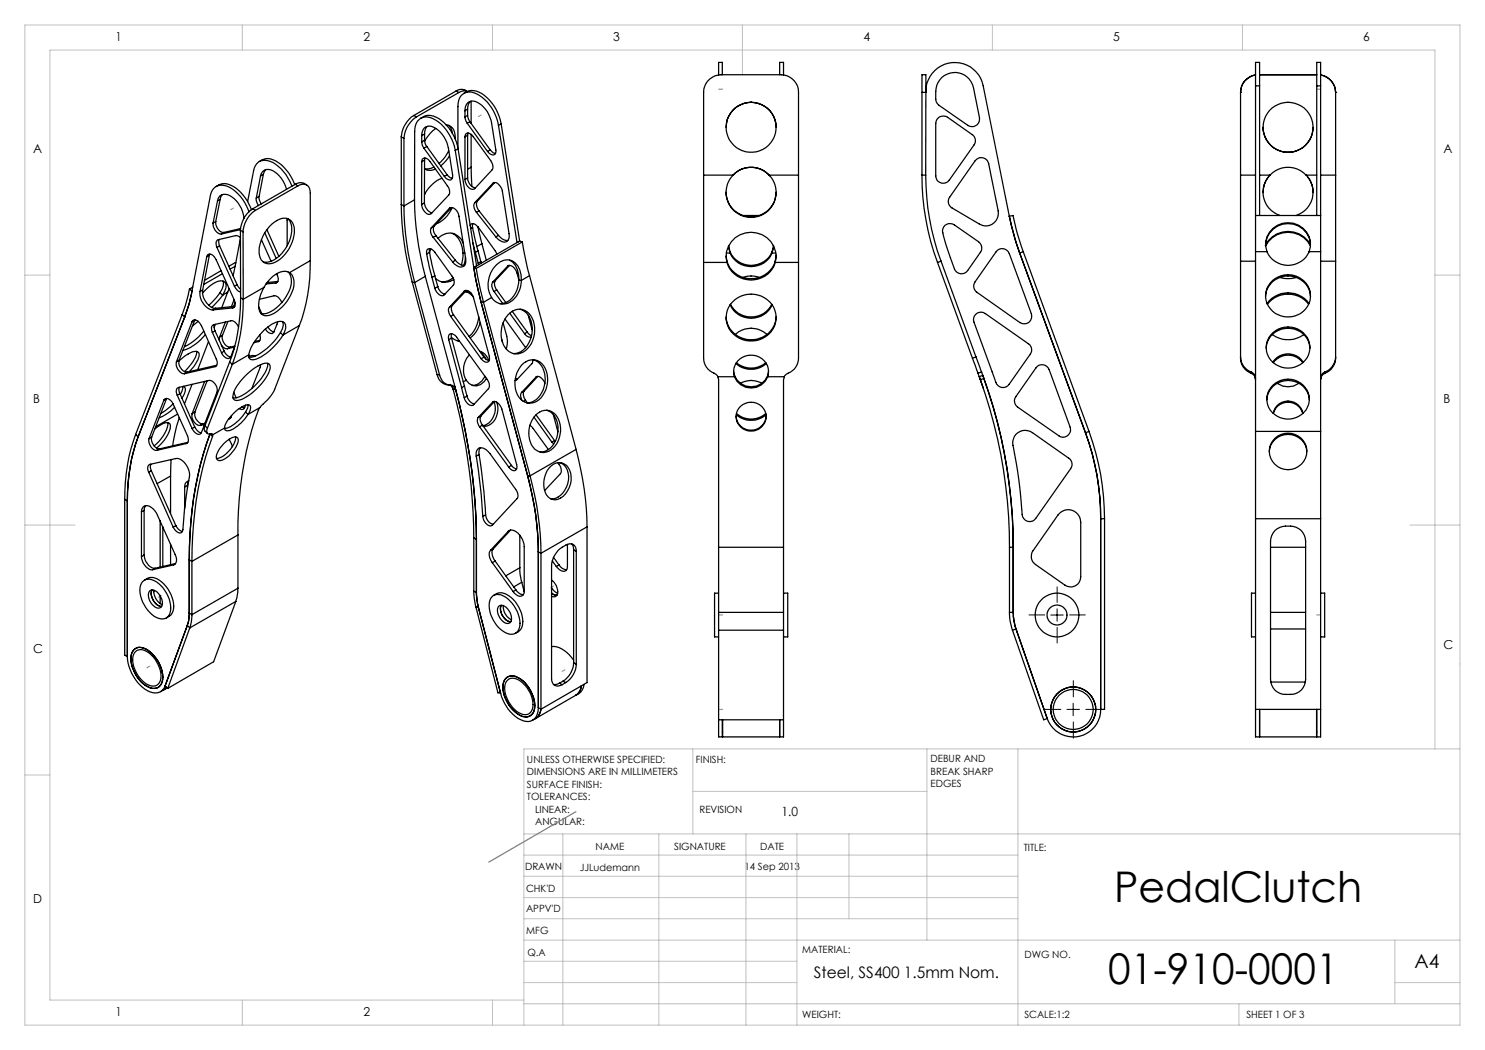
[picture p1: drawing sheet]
<svg xmlns="http://www.w3.org/2000/svg" width="297mm" height="210mm" viewBox="0 0 297 210" stroke-linecap="round" stroke-linejoin="round" font-family="sans-serif">
<path d="M208.9 123h-3.1M211.4 120.5v-3.1M211.4 125.5v3.1M213.9 123h3.1M214.7 139.4v-3.3M212.2 141.9h-3.3M214.7 144.4v3.2M217.2 141.9h3.2" fill="none" stroke="#000" stroke-width=".2" stroke-dasharray="15.2 1.3 1.3 1.3"/>
<path d="M210.1 123h2.6M211.4 121.8v2.4M213.4 141.9h2.5M214.6 140.6v2.5" fill="none" stroke="#000" stroke-width=".2"/>
<g fill="none" stroke="#c0c0c0" stroke-width=".2">
<path d="M5 5h287v200h-287zM48.5 5v5M98.5 5v5M148.5 5v10M198.5 5v5M248.5 5v5M5 55h5M287 55h5M5 105h10M282 105h10M5 155h5M138.6 158.3h46.8"/>
<path d="M138.6 149.8v17M185.4 149.8v38.2M203.6 149.8v55.2M287 149.8v-139.8h-277v190h94.8M292 149.8h-187.2v55.2M104.8 166.8h187.2M104.8 179.5h98.8M104.8 175.3h98.8M104.8 171h98.8M112.6 166.8v38.2M131.8 166.8v38.2M149.2 166.8v38.2"/>
<path d="M159.4 166.8v38.2M169.8 166.8v17M104.8 183.8h98.8M104.8 196.5h54.6M104.8 192.3h54.6M104.8 188h187.2M279 196.5h13M279 188v12.8M48.5 200v5M98.5 200v5M104.8 200.8h187.2M247.8 200.8v4.2"/>
</g>
<path d="M115.2 162.3l-17.4 10.1" fill="none" stroke="#808080" stroke-width=".25"/>
<path d="M144.5 17.8h-.8M263.3 17.8h.8M95.7 23.3l.5-.3M46.7 41.6l-.6 .3M31.7 119.5l.5-.4M110.7 117.2l-.6 .3M29.9 133.2l-.5 .4M112.4 134.3l.6-.3M143.7 123h.8M264.1 123h-.8M144.5 141.9h-.8M263.3 141.9h.8" fill="none" stroke="#808080" stroke-width=".2" stroke-dasharray="15.2 1.3 1.3 1.3"/>
<g fill="none" stroke="#000" stroke-width=".25">
<path d="M91.2 18.2a1.82 1.82 0 0 1 2.3 .1 1.56 1.56 0 0 0-1.7 .2M91.2 18.2l.6 .3M91.2 18.2l-8.4 4.9M91.8 18.5l-8.5 4.9M92.8 18.7a2.95 2.95 0 0 1 3.6 0 9.2 9.2 0 0 1 3.8 6.1M144.5 14.9v-2.4h-.8v2.5M155.9 14.9v-2.4h.8v2.5M184.4 18.5v-3.6h.8v3.6M184.4 18.5h.8M184.4 18.5v16.5M185.2 18.3a5.8 5.8 0 0 1 5.2-5.8 5.8 5.8 0 0 1 6.2 4.7l5.3 26M185.2 18.5l-.1 16.5"/>
<path d="M188.3 15.5a3.8 3.8 0 0 1 6.4 2.1l1.2 6a1.5 1.5 0 0 1-.7 1.5 1.5 1.5 0 0 1-1.6 0l-5.8-4-.6-.9a5.3 5.3 0 0 1 1.1-4.7zM248.1 18.5h.1M248.1 18.5v16.5M251.1 15a3.6 3.6 0 0 0-3 3.5M251.1 17.2v-4.7h.8v4.7M251.1 17.2h.8M251.1 17.2v25.9M251.9 14.9h11.4M251.9 17.2v25.9M263.3 17.2v-4.7h.8v4.7M263.3 17.2h.8M263.3 17.2v25.9"/>
<path d="M264.1 15a3.6 3.6 0 0 1 3 3.5M264.1 17.2v25.9M267.1 18.5h.1M267.1 18.5v16.5M43.2 37.3a2.99 2.99 0 0 1 3.9 .2 9.9 9.9 0 0 1 3.2 4.4M44 39.9l-.5 .3M44 39.9l-.9 4.4M44.5 38.9l-.5 1M51.3 39.6v.7l.4 .8M51.8 39.3l.1 .7 .3 .8M51.8 39.3l-.5 .3M51.9 32.3a2.94 2.94 0 0 1 3.8 .3 8.9 8.9 0 0 1 3.2 4.3"/>
<path d="M52.1 35.2a1.64 1.64 0 0 1 1.2-1.3 1.64 1.64 0 0 1 1.7 .5 6 6 0 0 1 2.3 3.5M52.1 35.2l-.8 4.4M52.7 34.9l-.6 .3M52.7 34.9l-.9 4.4M53.1 33.9l-.4 1M58.4 37.2a8.7 8.7 0 0 0-4.4-4.9 2.26 2.26 0 0 0-3.3 1.8l-1.2 6.2M59.1 36.9a1.87 1.87 0 0 1 2.2 .1M59.1 36.9l.5 .3M59.1 36.9l-8.5 4.9M59.6 37.2a1.51 1.51 0 0 1 1.7-.2 1.51 1.51 0 0 1 .8 1.6v13.5M59.6 37.2l-8.5 4.9M80.3 27.4l.5 .3"/>
<path d="M80.3 27.4v13.5M80.8 27.7v13.5M82.8 23.1a5.6 5.6 0 0 0-2.5 4.3M82.8 23.1l.5 .3M82.9 40a62.8 62.8 0 0 0 2.2 15.3M82.9 40l-2.1 1.2M83.3 23.4a5.6 5.6 0 0 0-2.5 4.3M84.1 23.7a2.88 2.88 0 0 1 3.6 0 9.3 9.3 0 0 1 3.9 6.1M84.3 32.3a.73 .73 0 0 1 .6-.7 .73 .73 0 0 1 .9 .4l3.7 5.1a1.61 1.61 0 0 1 .2 1.9l-3.4 3.7a1.07 1.07 0 0 1-1.6-.7l-.4-1.1M84.3 28.4l.2 .6 .3 .6M84.3 27.1a1.66 1.66 0 0 1 .9-1.8 1.66 1.66 0 0 1 2 .4 6.1 6.1 0 0 1 2.5 3.9l.8 5.4a.71 .71 0 0 1-.2 .9 .71 .71 0 0 1-.9-.1l-.5-.5M84.3 32.3v8.6"/>
<path d="M84.3 27.1v1.3M84.8 29.6l4.1 5.7M84.9 33.8l.2 .1a2.34 2.34 0 0 0 2-.1M84.9 28l.1 .7 .4 .6M84.9 26.8l-.6 .3M84.9 28l-.6 .4M84.9 26.8v1.2M84.9 32l-.6 .3M84.9 32v8.6M84.9 38.8v.1M84.9 38.8h.1M85 31.6l-.1 .4"/>
<path d="M85.4 29.3l-.6 .3M85.4 29.3l4 5.7M85.4 25.3a1.96 1.96 0 0 0-.5 1.5M86.8 33.4h-.1a2.69 2.69 0 0 1-1.8 .3M87.2 25.7l-1.1 .9-1.2 1.6M88.4 35.7a6.6 6.6 0 0 0-3.5 3.1M89.2 25a2.05 2.05 0 0 1 1.9 2.3v.5M89.4 35l.6 .5 .5 .2M89.4 35l-.5 .3M89.7 25.1l.5 .5 .3 1.1M89.7 30.2l-.6 1.1-1.3 1.4M89.9 31.1l-.7 1.1-1.1 1"/>
<path d="M90.5 35.6l-.1 .1M91.1 30.1a8.7 8.7 0 0 0-5-6.6 2.42 2.42 0 0 0-3.2 2.8v13.7M91.1 30.1l3.7 23.4M91.6 29.8l-.5 .3M91.6 29.8l3.7 23.4-.5 .3M93 27.4a.66 .66 0 0 1 .3-.7 .66 .66 0 0 1 .8 .1l.6 .5 3.4 4.8a1.68 1.68 0 0 1 .3 1.9l-3.5 3.7a1.52 1.52 0 0 1-1.9-1.4v-.4M93 22.1a1.66 1.66 0 0 1 .9-1.8 1.66 1.66 0 0 1 1.9 .4 5.7 5.7 0 0 1 2.5 3.9l.9 5.4a.7 .7 0 0 1-.2 .9 .7 .7 0 0 1-1-.1l-.5-.5M93 23.4l.5 1.3M93 22.1v1.3M93 27.4v8.5M93.5 24.7l4 5.6M93.5 23.1l.2 .8 .3 .4"/>
<path d="M93.5 35.6a2.05 2.05 0 0 0 1.5 2M93.5 21.8l-.5 .3M93.5 23.1l-.5 .3M93.5 21.8v1.3M93.5 27v8.6M93.5 27l-.5 .4M93.5 35.6l-.5 .3M93.6 26.6l-.1 .4M94 24.3l-.5 .4M94 24.3l4 5.7M94.1 20.3a1.96 1.96 0 0 0-.6 1.5M94.2 33.4l.2 3.9"/>
<path d="M94.2 20.2v4.5M94.2 26.9v6.5M94.2 33.4l-.7 .5M98 30a1.42 1.42 0 0 0 1.1 .7M98 30l-.5 .3M98.6 36.7a.97 .97 0 0 1 1.4 .5l.5 1 1.3 8.5a1.18 1.18 0 0 1-.4 1.5 1.18 1.18 0 0 1-1.5-.2l-.7-.6M98.6 36.7l-3.6 3.8M98.8 36.5l-.2 .2M99 36.5l-3.5 3.7M99.7 25.1a8.6 8.6 0 0 0-4.9-6.6 2.41 2.41 0 0 0-3.2 2.8v8.3M99.7 25.1l3.7 23.4 .5-.3M100.2 24.8l-.5 .3"/>
<path d="M100.2 24.8l3.7 23.4M140.7 35v-16.5a3.5 3.5 0 0 1 3.5-3.6h12a3.5 3.5 0 0 1 3.5 3.6v16.5M140.7 35v17.5M140.7 35h5.9M145.2 38.4a5 5 0 0 0 5 4.9 5 5 0 0 0 5-4.9M146.6 35a5 5 0 0 1 7.2 0M146.6 35a5 5 0 0 0 .1 7 5 5 0 0 0 7 0 5 5 0 0 0 .1-7M150.2 20.5a5 5 0 0 1 5 5M150.2 20.5a5 5 0 0 0-5 5M153.8 35h5.9M153.8 35l.3 .3M159.7 35v17.5"/>
<path d="M184.4 35a50.4 50.4 0 0 0 3.1 17.5M184.4 35h.7M185.1 35a49.9 49.9 0 0 0 3.1 17.2M187.6 23.6a1.56 1.56 0 0 1 1.9-.1l4.9 3.4a1.47 1.47 0 0 1 .4 2.1l-4.9 7a1.48 1.48 0 0 1-1.7 .6 1.48 1.48 0 0 1-1.1-1.4v-10.5l.3-.8zM195.3 31.9a1.49 1.49 0 0 1 2.4 .8l1.9 9.5a2.52 2.52 0 0 1-1 2.5 2.52 2.52 0 0 1-2.7 .1l-5.5-3.2a1.48 1.48 0 0 1-.5-2.2zM248.1 35v17.2M248.1 35h3M251.9 35h2.1M252.6 25.5a5 5 0 0 0 5 4.9 5 5 0 0 0 5-4.9M253.8 35.3l-.5 .6a4.8 4.8 0 0 0-.7 2.6M254 35a4.9 4.9 0 0 0 2 8.1M254 35a5 5 0 0 1 7.2 0"/>
<path d="M261.2 35a4.9 4.9 0 0 1-2 8.1M261.2 35h2.1M261.5 35.3a5.2 5.2 0 0 1 1.1 3.2M264.1 35h3M267.1 35v17.2M37.9 57.8l-.8 3.3-.7 1.8M37.9 57.8l.5 .4M38.4 58.2l-.6 2.7-.9 2.5M38.6 57.4l-.7 .4M40 58.3a3.4 3.4 0 0 0 2.6 3.7M40.5 58.6a6.7 6.7 0 0 1 3.7-2.4h.5a1.34 1.34 0 0 1 .2 2l-.4 .8M40.5 58a3.6 3.6 0 0 0 2.3 3.7h.3"/>
<path d="M40.5 58l-.5 .3M41.3 51.4a.68 .68 0 0 1 .6-.6 .68 .68 0 0 1 .7 .3l.7 .9 3.5 8a1.02 1.02 0 0 1-.3 1.6M41.3 51.4l-1.3 6.9M41.9 51l-.6 .4M41.9 51l-1.4 7M41.9 50.8v.2M42.6 44.6a2.04 2.04 0 0 0 1.7 2.2M43.1 44.3a1.98 1.98 0 0 0 1.7 2.2M43.1 44.3l-.5 .3M43.4 49.5l3.5 7.7M43.5 40.2a1.53 1.53 0 0 1 2.4-1.1 6 6 0 0 1 2.9 4.6M43.5 40.2l-.9 4.4"/>
<path d="M43.9 47.9l-.2 .5 .2 .8M43.9 49.2l-.5 .3M43.9 49.2l3.5 7.7M44 58.6l-.7 .9-1.6 1.6M44 58.6l.5 .4M44.2 54.1l-3.3 2M44.5 54.7l-3.8 2.2M44.5 59l-2.2 2.5M44.6 56.2a2.47 2.47 0 0 1-.6 2.4M44.8 46.5l-.5 .3M45.5 58.4l-1.2 3.2M45.5 58.4l-1 .6"/>
<path d="M45.8 57.7l-.3 .7M46.8 59.9l-.5 1.4M46.9 57.2l.7 1 .5 .2M47 53.3l-.4 1.8M47 53.3l-1 .5M47.2 52.6l-.1-.1-1.3 .8M47.4 56.9l.7 .9M47.4 56.9l-.5 .3M48.1 47.5l-.4-.3-.6-.1-3.4 .8a1.02 1.02 0 0 0-.3 1.6M48.1 45.9l-3.8 .9M48.1 46.1l.5 .2M48.1 46.1v13.5"/>
<path d="M48.1 47.7l-1.1 5.6M48.1 59.6a36 36 0 0 1-2.2 12.8M48.1 45.7l-3.3 .8M48.1 59.6l.5 .3M48.6 46.3v13.6M48.6 59.9a36.8 36.8 0 0 1-2.1 13M49.8 42.4a8.2 8.2 0 0 0-4.9-5.3 2.22 2.22 0 0 0-2.8 2l-3.7 19.1M50.6 41.8a5.5 5.5 0 0 0-2.5 4.3M50.6 41.8l.5 .3M51.1 42.1a5.5 5.5 0 0 0-2.5 4.2M51.9 59.9l2.9-.7a1.74 1.74 0 0 1 1.6 1.3M52.3 47.9l1.9 4.4"/>
<path d="M52.8 57.5l-4.2 2.4M53 46.6l2.2 5.1M53.4 45.9l2.4 5.4M53.9 45.3a3.7 3.7 0 0 1 3.7-1.5 2.83 2.83 0 0 1 1.2 3.4 7 7 0 0 1-4.6 5.5 2.01 2.01 0 0 1-2.4-2 7.7 7.7 0 0 1 2.1-5.4zM55.1 56.6l-1.9 .2M55.4 54.7a1.22 1.22 0 0 1-.3 1.9M55.5 56.4l-.4 .2M55.6 56.3l-2.2 .2M57.4 43.7v5.4M57.6 43.7a3.6 3.6 0 0 1 .5 3.8 7 7 0 0 1-4.5 4.9l-1-.1M57.6 54.4a3.5 3.5 0 0 1 0 4.3 7.3 7.3 0 0 1-4.7 4.1l-.7-.2M57.9 54.5a3.3 3.3 0 0 0-3.8 1.2l-1.3 1.8"/>
<path d="M57.9 54.5a2.43 2.43 0 0 1 .9 2.7 8.4 8.4 0 0 1-4.9 5.9 1.6 1.6 0 0 1-2.2-1.8 7.7 7.7 0 0 1 1.1-3.8M62.1 52.1a34.8 34.8 0 0 1-2.2 13M62.1 52.1l-4.2 2.4M80.3 40.9a61.7 61.7 0 0 0 2.1 15.5M80.3 40.9l.5 .3M80.8 41.2a62.8 62.8 0 0 0 2.1 15.3M82.4 56.4l.5 .1M82.4 56.4l5 18.5M82.9 56.5l5 18.5M84.9 40.6a2.15 2.15 0 0 0 1.5 2M84.9 40.6l-.6 .3M85.1 55.3l5.9 22"/>
<path d="M85.1 55.3l-2.2 1.2M85.3 50.8a.76 .76 0 0 1 .4-1 .76 .76 0 0 1 1 .4l3.7 5a1.56 1.56 0 0 1 .3 1.8l-1.9 2a1.07 1.07 0 0 1-1.5-.6l-.3-.8M85.3 50.8l1.1 4.7M85.9 50.5l1.1 4.7M85.9 50.5l-.6 .3M85.9 49.7v.8M86.2 49.8l-.3 .8M86.3 45.5a1.62 1.62 0 0 0 .3 2M86.4 55.5l.6 2.1M86.6 47.5l3.9 4.9M86.9 45.2a1.62 1.62 0 0 0 .3 2M86.9 45.2l-.6 .3"/>
<path d="M87 55.2l-.6 .3M87 55.2l.6 2.1M87.1 55.7a2.98 2.98 0 0 0 3.7 .2M87.2 47.2l-.6 .3M87.2 47.2l3.9 4.9M87.6 57.3l.5 1 .9 .5M87.6 57.3l-.6 .3M87.6 47.7a2.93 2.93 0 0 1 5.1 1M89.9 41.7a1.41 1.41 0 0 1 1.8 1.2l1.4 8.8a1.18 1.18 0 0 1-1.2 1.7l-.7-.4-.7-.6M89.9 41.7l-3.6 3.8M90.2 41.5l-.3 .2M90.3 41.5l-3.4 3.7"/>
<path d="M90.4 41.5a5.7 5.7 0 0 1-3.1 3.2M90.5 46.7a4.2 4.2 0 0 1 2.1 3.9M90.6 55.6a3.3 3.3 0 0 1-2.3 .8M91.1 52.1l.3 .3a1.95 1.95 0 0 0 1.5 .7M91.1 52.1l-.6 .3M92.6 50.6l-.3 2.4M92.6 50.6h.4M92.9 58.2a1.45 1.45 0 0 1 1.8 1.4l3.2 11.7a.79 .79 0 0 1-.3 1.1 .79 .79 0 0 1-1.1-.3l-.3-.4M92.9 58.2l-3 3.2M93.1 51.4l-.3 1.7M93.1 58.1l-.2 .1M93.3 58.1l-2.8 3"/>
<path d="M94 45.1a.77 .77 0 0 1 1.4 0l3.7 5.1 .3 .6M94.2 58.7l-1.1-.4a2.94 2.94 0 0 1 1.6 1M94.5 45.5l1.1 4.7M94.5 45.5l-.4 .2M94.6 48.6l.5 1.9M94.6 44.7l-.1 .8M94.8 53.5l.4 2.5 1 4.4M94.8 53.5l.4 .2M95 40.5a1.66 1.66 0 0 0 .3 2M95.1 50.5l.5 2.1M95.2 53.7l1.5 6.8M95.3 42.5l3.9 4.9"/>
<path d="M95.5 40.2a1.72 1.72 0 0 0 .3 2M95.5 40.2l-.5 .3M95.6 45.4l.8 3.3M95.6 50.2l-.5 .3M95.6 50.2l.6 2.1M95.6 52.6l.1 .3M95.8 42.2l-.5 .3M95.8 42.2l3.9 4.9M96.2 52.3l-.6 .3M96.2 52.3l.1 .3M96.4 48.7l.9 3.4M96.4 48.7l-1 .6"/>
<path d="M98.3 59.5l-1.6 1M98.5 56.4a1.62 1.62 0 0 0 .3 1.9M98.8 58.3l1.7 2.4M99.1 56.1a1.8 1.8 0 0 0 .2 1.9M99.1 56.1l-.6 .3M99.3 58l-.5 .3M99.3 58l1.9 2.5M99.7 47.1a2.23 2.23 0 0 0 1.9 1M99.7 47.1l-.5 .3M101.5 53.2a1.27 1.27 0 0 1 1.8 1l.5 1.8M101.5 53.2l-3 3.2M101.8 53.1l-.3 .1"/>
<path d="M101.9 52a3.9 3.9 0 0 1 1.9 4M101.9 53.1l-2.8 3M103.8 56a4.7 4.7 0 0 1-3.3 4.7h-.5M103.8 56l.5 .1M103.9 48.2l.6 .2M103.9 48.2l-9.1 5.3M104.3 56.1a4.6 4.6 0 0 1-3.3 4.7 2.7 2.7 0 0 1-2.7-1.3M104.3 56.1a4.2 4.2 0 0 0-1.9-4 3.5 3.5 0 0 0-4.3 2.5 5.2 5.2 0 0 0 .2 4.9M104.5 48.4l1.4 6.7M104.5 48.4l-9.3 5.3M105.9 55.1l-1.6 1M105.9 55.1l9.3 34.8"/>
<path d="M140.7 52.5v19.1a3.8 3.8 0 0 0 2.6 3.3l.3 .4M140.7 52.5h4.7M145.2 51.2l.2 1M145.3 50.6h.7M145.4 52.5a5 5 0 0 1 4.8-6 5 5 0 0 1 4.8 6M145.4 52.2a5.1 5.1 0 0 0 4.8 3.5 5.1 5.1 0 0 0 4.8-3.5M145.4 52.5a5.1 5.1 0 0 0 4.8 3.5 5.1 5.1 0 0 0 4.8-3.5M145.4 52.2v.3M146 50.3l-.3-1.1 .3 1.4M146 50.6a4.6 4.6 0 0 0 4.2 2.7 4.6 4.6 0 0 0 4.2-2.7M146 50.3a4.6 4.6 0 0 0 4.2 2.8 4.6 4.6 0 0 0 4.2-2.8M146 50.3v.3"/>
<path d="M148.6 55.5l.3-.1a4.9 4.9 0 0 1 2.9 .1M148.6 43.1h3.2M149.2 43.2h2.1M154.4 50.3v.3M154.4 50.6h.8M154.7 49.1l-.3 1.5M154.7 49.2l-.3 1.1M155 52.5h4.7M155 52.2v.3M155.2 51l-.2 1.2M159.7 52.5v19.1a3.8 3.8 0 0 1-2.5 3.3l-.3 .4M187.5 52.5l7 19.1"/>
<path d="M188.2 52.2l-.7 .3M188.2 52.2l7 19.2M189 45.1a1.53 1.53 0 0 1 1.9-.1l4.8 3.4a1.56 1.56 0 0 1 .4 2.1l-2.6 3.6a1.51 1.51 0 0 1-2.6-.3l-2.2-6.6a1.82 1.82 0 0 1 .3-2.1zM199.5 50.1a1.51 1.51 0 0 1 2.4 .6l4.4 12.1a1.52 1.52 0 0 1-.5 1.7 1.52 1.52 0 0 1-1.8 0l-8.6-6.1a1.51 1.51 0 0 1-.4-2zM201.9 43.2l1.1 4.7 .9 2.7M201.9 43.2l.7-.1a47.1 47.1 0 0 0 2 7.2M203.9 50.6l13.2 36M204.6 50.3l-.7 .3M204.6 50.3l13.2 36M248.1 52.2v19.4a3.2 3.2 0 0 0 2.1 3M248.1 52.2h3M251.1 43.1v7.2"/>
<path d="M251.1 43.1h13M251.1 50.3v36M251.1 50.3h2.3M253.1 59.3a4.5 4.5 0 0 1 4.5-4.1 4.5 4.5 0 0 1 4.5 4.1M253.2 49.2a5 5 0 0 1 8.9 0M253.4 50.3a4.6 4.6 0 0 0 4.2 2.8 4.6 4.6 0 0 0 4.2-2.8M253.4 50.3a4.4 4.4 0 0 1 4.2-5.8 4.4 4.4 0 0 1 4.2 5.8M254.5 56.1a4.5 4.5 0 0 1 5.2-.7 4.5 4.5 0 0 1 2.3 4.7 4.5 4.5 0 0 1-5 3.3 4.5 4.5 0 0 1-3.9-4.5 4 4 0 0 1 1.4-2.8zM256 55.5l.2 .1a5.6 5.6 0 0 0 3-.1M261.8 50.3h2.3M262.1 48.5a4.5 4.5 0 0 0-4.7-3.8 4.5 4.5 0 0 0-4.2 4.4M262.1 49a5.1 5.1 0 0 0-9.1 .1"/>
<path d="M264.1 43.1v7.2M264.1 50.3v36M264.1 52.2h3M267.1 52.2v19.4a3.3 3.3 0 0 1-2.1 3M33.3 79.8l-.5 .2M33.3 79.8l-3 7.6M33.3 79.7v.1M35.3 72.4a2.01 2.01 0 0 0 1.6 2.3M35.5 79a1.05 1.05 0 0 1 .2-1.5l6.1-1.4a1.93 1.93 0 0 1 1.6 2.3l-3 7.9a.67 .67 0 0 1-.5 .6 .67 .67 0 0 1-.7-.3l-.8-.9M35.5 79l2.9 6.7M35.8 72.2a6.3 6.3 0 0 1 3.4-1.9 .77 .77 0 0 1 .7 .4 .77 .77 0 0 1-.2 .8l-1 1.9-.8 .9M35.8 72.1a2.01 2.01 0 0 0 1.6 2.3"/>
<path d="M35.8 72.1l-.5 .3M35.9 77.5l-.1 .5 .2 .7M36 78.7l-.5 .3M36 78.7l2.9 6.7M36.4 62.9l.5 .5M36.4 62.9l-9.3 24M36.6 77.3l-.2 .8-.3 .8M36.7 77.3a1.2 1.2 0 0 1 .1 1.7l-.4 .7M36.9 63.4l-9.3 24M37.4 74.4l-.5 .3M38.4 64.3a.8 .8 0 0 1 1.4 .2l.5 .6 3 6.7a1.07 1.07 0 0 1-.3 1.5M38.4 64.3l-3.1 8.1"/>
<path d="M38.4 76.9l-1.5 3.9M38.9 64l-.5 .3M38.9 64l-3.1 8.1M39 64h-.1M39.3 70.3a6.4 6.4 0 0 1-2.4 4M39.7 64.3l-1.2 .9M40.7 66.2a10.5 10.5 0 0 1-3.8 3.1M40.9 76.3l-2.5 6.5M41.1 66.9a8.8 8.8 0 0 1-4.5 3.1M41.4 76.2l-2.4 6.2M41.7 68.3l-2.2 5.6M42.5 66.5l1.8 4"/>
<path d="M42.9 64.9l-.1 .5 .2 .8M43 73.3l-6.1 1.4M43 66.2l-.5 .3M43 66.2l1.8 4M43.1 64.9l-.3 .6M43.1 61.7l-.5 .3M43.3 73.2l-.3 .1M43.3 73.1l-5.9 1.3M43.9 67.4v.7M44.3 69l.1 .2a1.19 1.19 0 0 0 1.1 .5M44.5 67.1a1.96 1.96 0 0 0 1.6 2.3M44.5 67.1l-.6 .3"/>
<path d="M44.8 70.2l.5 .7 .8 .5M44.8 70.2l-.5 .3M45.1 64.4l-1.2 3M45.6 64.3l-1.1 2.8M45.9 72.4l.6 .5M45.9 72.4l-4.9 12.8M46.1 69.4l-.6 .3M46.5 72.9l-5 12.7M46.5 61.6l-3.9 .4M46.7 78.4l.5 1.2M46.9 69.4l-1.4 .3M46.9 61.4l-.4 .2"/>
<path d="M47 69.3l-.8 2a.81 .81 0 0 1-.8 .4 .81 .81 0 0 1-.7-.5l-.4-.7M47 61.3l-3.9 .4M47 69.2l-.9 .2M47 60.6l-.3 .7M47.7 65.4l-.4-.7a1.16 1.16 0 0 0-1.1-.5l-3.4 .7a1.02 1.02 0 0 0-.3 1.6M49.5 74.8a7.5 7.5 0 0 1 3.7-2.2 .81 .81 0 0 1 .8 1.2 11.1 11.1 0 0 1-6.1 6.2 .91 .91 0 0 1-1.1-.1 .91 .91 0 0 1-.1-1.2 10.1 10.1 0 0 1 2.8-3.9zM49.7 71l-3.2 1.9M51 71.2a1.41 1.41 0 0 0-1.3 .1M51.6 68.3l-.8 .2M51.7 61.3l.7 1.4M51.9 68.2l-.3 .1M52 67a.93 .93 0 0 1-.4 1.3"/>
<path d="M52 68.1l-1.1 .2M52.1 72.9l-.1 .6-1.6 4.2M53.5 72.7a5.2 5.2 0 0 1-1.6 3.5 8.9 8.9 0 0 1-5.2 3.4h-.1M53.6 65.4l.6 .7 .6 .3M55.6 64.3l-.8 2a.8 .8 0 0 1-1.4-.1l-.3-.4M56.1 66.5a11.3 11.3 0 0 1-5.7 4.9h-.6M56.1 66.5l.5 .5M56.5 64.3a2.1 2.1 0 0 1-.4 2.2M56.6 67a2.51 2.51 0 0 0 .3-2.5 2.13 2.13 0 0 0-2.5 .3 11.2 11.2 0 0 0-4.7 6.2M56.6 67a11.3 11.3 0 0 1-5.7 4.9 .82 .82 0 0 1-.9-.1 .82 .82 0 0 1-.3-.8M59.9 65.1l-5 12.8a15.8 15.8 0 0 1-2.8 3.4l-.1 .2M59.9 65.1l-3.3 1.9"/>
<path d="M87.4 74.9a2.51 2.51 0 0 0 2.5 2.1M87.4 74.9l.5 .1M87.9 75a2.7 2.7 0 0 0 2.7 2.1l.3 .3M89.7 67.9a.73 .73 0 0 1 .1-.9 .73 .73 0 0 1 1-.1l.5 .5 6.1 8.5a1.68 1.68 0 0 1 .3 1.8l-3 3.3a1.14 1.14 0 0 1-1.5-.7l-.3-.8M89.7 67.9l2.6 9.6M89.9 61.4a1.62 1.62 0 0 0 .2 1.9M90 77l.4 .3M90.1 63.3l6.1 8.4M90.3 67.5l.6 .4 1 .3M90.3 66.7v.9M90.3 67.6l-.6 .3M90.3 67.6l2.6 9.6"/>
<path d="M90.4 77.3l.5 .1M90.4 77.3l.2 .5M90.5 61.1a1.68 1.68 0 0 0 .2 1.9M90.5 61.1l-.6 .3M90.6 77.8a118.2 118.2 0 0 1 4.2 29.8M90.6 77.8l.5 .1M90.7 63l-.6 .3M90.7 63l6.1 8.4M90.9 77.4l.2 .5M91 77.3a117.8 117.8 0 0 1 4.3 30.6M91 77.3l-.1 .1M91.1 77.9a117.7 117.7 0 0 1 4.2 30"/>
<path d="M91.5 68.1h.4M92.3 77.5l.6 2M92.9 77.2l.5 2M92.9 77.2l-.6 .3M93.2 76.1l-.6 .3M93.4 79.2l.6 1.1 .9 .5M93.4 79.2l-.5 .3M93.9 71a4.4 4.4 0 0 0-.7 5.1M95.7 63.4a6.1 6.1 0 0 1-1.9 3.9M96 70.3a2.64 2.64 0 0 1 1.8 1.8M96 64.5l-.2 .6a5.3 5.3 0 0 1-1.7 2.5M96.1 70.4l.7 .7 .4 .7"/>
<path d="M96.2 60.4l9.3 34.7M96.2 60.4l.5 .1M96.7 60.5l9.3 34.7M96.8 71.4l.6 .6 .4 .1M96.8 71.4l-.6 .3M97 75.2a2.77 2.77 0 0 1-2.6 1.8M97.3 75.7a2.23 2.23 0 0 1-1.9 1.5 2.23 2.23 0 0 1-2.2-1.1M100.3 67.8l.2 .7M100.6 64.5l.9 3.7-.3 1.6M101 63.8l4.1 5.7M101.6 63a2.86 2.86 0 0 1 2.9-1.1 2.86 2.86 0 0 1 2.2 2.3 5.3 5.3 0 0 1-2.5 6.4 3 3 0 0 1-3.9-2.7 5.7 5.7 0 0 1 1.3-4.9zM102 62.6l2.9 4.1"/>
<path d="M102.4 62.3l3 4.1M103.1 75.7l.4 .1M104 61.8a4.3 4.3 0 0 1 2.4 4.9 4.3 4.3 0 0 1-3.7 4M104.3 78.5l-.2 .5 .3 1.1M104.3 73a2.8 2.8 0 0 1 2.9-1 2.8 2.8 0 0 1 2.1 2.2 5.1 5.1 0 0 1-2.4 6.3 2.8 2.8 0 0 1-3.6-2.1 5.7 5.7 0 0 1 1-5.4zM104.8 78.2a1.62 1.62 0 0 0 .3 1.8M104.8 78.2l-.5 .3M104.9 66.7a1.3 1.3 0 0 0 1.4 .7M105.4 66.4l.9 .7M105.4 66.4l-.5 .3M105.7 63.1l.7 2.9M106.5 72v.4l-.1 .3-3 3.2-.4 .2"/>
<path d="M106.7 72a4 4 0 0 1 2.3 4.7 4.1 4.1 0 0 1-3.7 3.9M107.2 75.5a1.06 1.06 0 0 1 1.5 .6l.3 .6M107.2 75.5l-2.9 3M107.4 75.3l-.2 .2M107.6 75.3l-2.8 2.9M143.6 75.3l.1 .6v33.6M143.6 75.3h3.3M145.2 63.4a5 5 0 0 0 5 4.6 5 5 0 0 0 5-4.6M146 61a4.6 4.6 0 0 0 4.2 2.7 4.6 4.6 0 0 0 4.2-2.7M146.1 60.8a4.6 4.6 0 0 0 8.2 .1M146.5 60.4a5.1 5.1 0 0 1 5.3-1.3 5.1 5.1 0 0 1 3.4 4.3 5 5 0 0 1-4.3 4.8 5 5 0 0 1-5.5-3.5 4.5 4.5 0 0 1 1.1-4.3zM146.7 74.2l.2 .9"/>
<path d="M146.9 75.3a3.4 3.4 0 0 1 3.3-4.3 3.4 3.4 0 0 1 3.4 4.3M146.9 75.3a3.6 3.6 0 0 0 3.3 2.3 3.6 3.6 0 0 0 3.4-2.3M146.9 75.1a3.6 3.6 0 0 0 3.3 2.3 3.6 3.6 0 0 0 3.4-2.3M146.9 75.1v.2M147.1 66.9a4.5 4.5 0 0 1 6.3 0M147.2 72.7a4.6 4.6 0 0 0 6.1 0M147.3 72.5a4.5 4.5 0 0 0 5.9 0M148.1 76.7a4.3 4.3 0 0 1 4.3 0M153.6 75.3h3.3M153.6 75.1v.2M153.7 74.2l-.1 .9M156.9 75.3l-.2 .6v33.6"/>
<path d="M194.5 71.6l1.1 3M195.1 62.9a1.47 1.47 0 0 1 2-.2l8.6 6a1.47 1.47 0 0 1 .4 2.1l-4.3 6.1a1.56 1.56 0 0 1-1.7 .5 1.56 1.56 0 0 1-1.1-1.5l-4.2-11.5a1.43 1.43 0 0 1 .3-1.5zM195.2 71.4l1.1 3M195.2 71.4l-.7 .2M195.6 74.6l.3 .7M195.9 75.3l.7 2.3M195.9 75.3l.2 .6M196.1 75.9a98.2 98.2 0 0 1 5.8 33.6M196.3 74.4l.3 .7M196.3 74.4l-.7 .2M196.6 75.1a99.1 99.1 0 0 1 6 34.4M196.6 75.1l-.7 .2"/>
<path d="M196.6 75.1l.2 .6M196.8 75.7a100.6 100.6 0 0 1 5.8 33.8M196.8 75.7l-.7 .2M207.5 73.3a1.51 1.51 0 0 1 2.3 .6l4.2 11.5a1.5 1.5 0 0 1-.5 1.7 1.5 1.5 0 0 1-1.7 .1l-8.3-5.8a1.52 1.52 0 0 1-.3-2.1zM248.1 71.4a3.2 3.2 0 0 0 2.1 3M250.2 74.4l.8 .7M250.2 74.6l.8 .7M250.2 74.4v.2M251 75.1l.1 .6M251 75.1v.2M251 75.3l.1 .6M251 75.1h.1"/>
<path d="M253.2 69.6a4.4 4.4 0 0 1 4.4-4 4.4 4.4 0 0 1 4.4 4M253.4 80a4.3 4.3 0 0 1 4.2-3.9 4.3 4.3 0 0 1 4.3 3.9M253.4 60.7a5.2 5.2 0 0 1 8.4 0M254.5 66.9a5.3 5.3 0 0 0 6.3 0M254.6 72.5a3.6 3.6 0 0 1 6.1 0M254.6 66.5a4.3 4.3 0 0 1 5.3-.5 4.3 4.3 0 0 1 1.8 5 4.4 4.4 0 0 1-5.3 2.5 4.4 4.4 0 0 1-3.1-4.9 4.3 4.3 0 0 1 1.3-2.1zM254.7 77a4.2 4.2 0 0 1 4.9-.7 4.2 4.2 0 0 1 2.1 4.6 4.3 4.3 0 0 1-4.7 2.9 4.3 4.3 0 0 1-3.6-4.1 3.8 3.8 0 0 1 1.3-2.7zM254.7 72.5a3.7 3.7 0 0 1 5.9 0M259.8 76.7a3.7 3.7 0 0 1-4.3 0M261.7 60.8a5.2 5.2 0 0 0-8.2 .1M264.1 75.1h.2M264.3 75.1l-.2 .6"/>
<path d="M264.3 75.1v.2M264.3 75.3l-.2 .6M265 74.6l-.7 .7M265 74.4l-.3 .2-.4 .5M265 74.4v.2M267.1 71.4a3.3 3.3 0 0 1-2.1 3M24.9 99.9l.6 .3M24.9 99.9v31.1l.6 .3M27.1 86.9a36.8 36.8 0 0 0-2.2 13M27.1 86.9l.5 .5M27.6 87.4a37.1 37.1 0 0 0-2.1 12.8M29.7 94.4a1.07 1.07 0 0 1 .3-1.5l5.1-1.2a3.1 3.1 0 0 1 2.8 2.9v.7a94.8 94.8 0 0 0-1.4 10.9 .78 .78 0 0 1-.7 .4 .78 .78 0 0 1-.7-.5l-.5-.7"/>
<path d="M29.7 94.4l4.9 11M29.8 87.7a2.16 2.16 0 0 0 1.4 2.4h.2M30.2 92.8l-.1 .6 .2 .7M30.3 94.1l-.6 .3M30.3 94.1l4.9 11M30.3 87.4a2.02 2.02 0 0 0 1.6 2.4M30.3 87.4l-.5 .3M30.9 85.8l.7-.5a2.77 2.77 0 0 1 2.2-.7 .97 .97 0 0 1 .2 1.3l-.5 1.1-.7 1.2-1.5 1.4M31.9 89.8l-.5 .3M32.8 80a.83 .83 0 0 1 1.4 .2l3.3 7a1.02 1.02 0 0 1-.3 1.5M32.8 80l-3 7.7M33.6 84.5a6.7 6.7 0 0 1-2.8 4.7"/>
<path d="M34.1 95.2v7.5M34.1 95.2l-2.7 1.5M34.2 91.9l-.1 3.3M34.6 80.8l-1.5 1.3-.9 .6M34.9 81.4l-1.3 1.2-1.7 .9M35.5 82.8l-4.4 2.6M35.8 83.5l-.5 1.8-.8 3.9M36.9 97.4v4.3M37.2 88.7l-5.8 1.4M37.5 97.1l-.6 .3M37.5 97.1v.4M37.5 88.6l-.3 .1"/>
<path d="M37.6 88.5l-5.7 1.3M37.7 96.2a1.1 1.1 0 0 0-.8 1.2M37.7 96.2l-.2 .9M38.4 82.8a1.96 1.96 0 0 0 1.6 2.3M38.9 85.4l.3 .4a1.45 1.45 0 0 0 1.1 .8M38.9 85.4l-.5 .3M39 82.4a1.97 1.97 0 0 0 1.6 2.4M39 82.4l-.6 .4M40.6 84.8l-.6 .3M40.9 84.9l-.9 .2M41 85.2l-.1 .8 .6 .7M41 85.2l.5 .4"/>
<path d="M41 84.7l-.4 .1M41.5 85.6l-.1 .4a.73 .73 0 0 0 .2 .7 .73 .73 0 0 0 .8 .1l.1 .2M42 86.8a71.7 71.7 0 0 0-4.1 25.2 71.3 71.3 0 0 1 4.1-25.2zM42 86.8l.5 .5M42.4 86.8l.1 .2M42.5 87.3a69.8 69.8 0 0 0-4.1 25M42.5 87v.3M44.8 88.7l1.2-1a1.31 1.31 0 0 1 1.6-.1 2.44 2.44 0 0 1-.7 2.2 4.7 4.7 0 0 1-3 2.3 .96 .96 0 0 1-.4-1.6l.5-.9zM44.9 85.6l-2.4 1.4M45.8 87.9l.7 1.5M45.9 83.7l-.1 .1M46.1 83.6l-.2 .1"/>
<path d="M46.2 83.5h-.3M46.3 83.1l-.2 .5-.2 .1M47.1 87.4a5.2 5.2 0 0 1-3.8 4.3M48.4 81.4l.5 .2M49.1 82.4a8.3 8.3 0 0 1-3.6 3.2l-.6 .1M49.1 81a.77 .77 0 0 1-.4 .8 .77 .77 0 0 1-.9-.1M49.1 82.4l.5 .5M49.6 82.9l.4-.8a.79 .79 0 0 0-.3-1.1 6.6 6.6 0 0 0-4.2 3.1l-.5 .8-.1 .7M49.6 82.9a6.8 6.8 0 0 1-4.2 3.3l-.4-.2-.1-.4M49.6 81l-.1 .6-.4 .8M52 81.5a64.6 64.6 0 0 0-4.4 22.9v2.6M52 81.5l-2.4 1.4"/>
<path d="M95.2 91.2a1.16 1.16 0 0 1 .4-1.4 1.16 1.16 0 0 1 1.4 0l1 .9 5.2 7.2a1.62 1.62 0 0 1 .2 1.8l-4.9 5.3a1.09 1.09 0 0 1-1.6-.6l-.3-1.1M95.2 91.2a122.6 122.6 0 0 1 1.4 12.1M95.6 83.5a1.62 1.62 0 0 0 .3 1.9M95.8 90.9a122.6 122.6 0 0 1 1.3 12.1M95.8 90.9l-.6 .3M95.9 85.4l5.8 8M96.1 89.6a1.61 1.61 0 0 0-.3 1.3M96.2 83.2a1.56 1.56 0 0 0 .3 1.8M96.2 83.2l-.6 .3M96.5 85l-.6 .4M96.5 85l5.8 8.1M98.5 80.5a1.06 1.06 0 0 1 1.5 .6l.4 .7 2.9 11.1a.79 .79 0 0 1-.2 1.2 .79 .79 0 0 1-1.1-.4l-.3-.3"/>
<path d="M98.5 80.5l-2.9 3M98.7 80.3l-.2 .2M98.8 80.4a3.7 3.7 0 0 1-1.8 4.6l-.5 .1M98.9 80.3l-2.7 2.9M99.3 80.4a3.5 3.5 0 0 1-2.2 4.9l-.5-.1M102.3 93.1l.3 .3 .7 .4M102.3 93.1l-.6 .3M105.1 80l.4 .6M105.1 80l-.4 .3M105.5 95.1a58 58 0 0 1 2.2 15.3M105.5 95.1l.5 .1M106 85l3.7 4.9"/>
<path d="M106 95.2a61.7 61.7 0 0 1 2.2 15.5M106.8 83.4l3.6 5M107.2 83l3.7 5.1M107.5 82.7a2.61 2.61 0 0 1 4.2 1.1 5.1 5.1 0 0 1-2 6.5 2.83 2.83 0 0 1-3.8-2.4 5.3 5.3 0 0 1 1.6-5.2zM109.3 82a4 4 0 0 1 2.2 4.8 4 4 0 0 1-3.2 3.6h-.3M110.2 93.2a2.31 2.31 0 0 1 2.5-.5 2.31 2.31 0 0 1 1.5 2 4.7 4.7 0 0 1-2.6 5.2 2.18 2.18 0 0 1-2.8-2.1 5.2 5.2 0 0 1 1.4-4.6zM110.4 88.4l.3 .4M110.7 82.9l.9 3.5M110.9 88.1l-.5 .3M110.9 88.1l.2 .2M111.6 92.6a1.99 1.99 0 0 1 .5 2.1l-3.2 3.4M111.9 92.5a3.2 3.2 0 0 1 1.7 4.2 3.7 3.7 0 0 1-3.5 3.1"/>
<path d="M115.2 89.9a61.7 61.7 0 0 1 2.2 15.5M115.2 89.9l-9.2 5.3M147.2 83.2a3 3 0 0 0 3 2.8 3 3 0 0 0 3-2.8M147.3 82.7a4.5 4.5 0 0 0 5.9 0M148.1 81.3a2.94 2.94 0 0 1 4.4 .1 2.94 2.94 0 0 1-.6 4.4 2.94 2.94 0 0 1-3.9-.6 2.94 2.94 0 0 1 .1-3.9zM153.2 82.9a4.5 4.5 0 0 1-6 .1M203.3 86.8a2.52 2.52 0 0 1 3.2-.3l7.2 5.1a1.47 1.47 0 0 1 .4 2.1l-6.9 10a1.49 1.49 0 0 1-1.7 .6 1.49 1.49 0 0 1-1.1-1.4 103.6 103.6 0 0 0-1.9-14.3 2.92 2.92 0 0 1 .8-1.8zM217.1 86.6a48.4 48.4 0 0 1 3 17.1M217.8 86.3a50.4 50.4 0 0 1 3.1 17.4M217.8 86.3l-.7 .3M251.1 86.3v17.4M251.1 86.3h13"/>
<path d="M253.9 90.3a3.8 3.8 0 0 1 3.7-3.4 3.8 3.8 0 0 1 3.7 3.4M255 87.7a3.7 3.7 0 0 1 5.9 .8 3.7 3.7 0 0 1-2.5 5.4 3.7 3.7 0 0 1-4-1.8 3.7 3.7 0 0 1 .6-4.4zM255.5 81.1a3 3 0 0 1 5.1 1.6 3.1 3.1 0 0 0-3-2.2 3.1 3.1 0 0 0-2.9 2.2 2.79 2.79 0 0 1 .8-1.6zM264.1 86.3v17.4M25.5 100.2v31.1M28.3 102.4a1.12 1.12 0 0 1 .6-1.2 1.12 1.12 0 0 1 1.4 .3l1 1.1 3.7 8.3a1.4 1.4 0 0 1-.3 2.1M28.3 111.3a2.99 2.99 0 0 0 1.9 2.7l.3-.1M28.3 102.4v8.9M28.5 116.3a2.31 2.31 0 0 1 3.2 .4 5.9 5.9 0 0 1 2.2 6.3 2 2 0 0 1-3.1 .3 6.4 6.4 0 0 1-2.7-6.3zM28.8 111a2.78 2.78 0 0 0 2.2 2.7M28.8 102.1l-.5 .3M28.8 111l-.5 .3"/>
<path d="M28.8 102.1v8.9M28.9 116a2.48 2.48 0 0 1 3.4 .4 6.3 6.3 0 0 1 2.3 5.8 2 2 0 0 1-1.3 1.4M29.1 101.1l-.3 1M30 118.2a1.26 1.26 0 0 1 1.7 .5 2.18 2.18 0 0 1 .5 2.8 1.27 1.27 0 0 1-1.8-.6 2.31 2.31 0 0 1-.4-2.7zM30.4 118a2.64 2.64 0 0 0 1.9 3.3 2.66 2.66 0 0 1-1.9-3.3zM30.8 118.1a2.94 2.94 0 0 0 1.7 2.8M31 113.7l-.5 .2M32 104.2v9.2M32 119.2v1.5M32.6 105.4v7.9M34.1 108.8v4.2M34.7 113l-4.2 .9"/>
<path d="M35 112.8l-.3 .2M35.1 112.7l-4.1 1M35.2 105.1l.4 .7 .9 .5M35.2 105.1l-.6 .3M37.9 112v10.6M37.9 112l.5 .3M38.4 112.3v10.6M47.6 117.6l-.4 2.7M47.6 107l-9.2 5.3M47.6 117.6l-9.2 5.3M47.6 107v10.6M94.8 118.2l.4 3.2"/>
<path d="M94.8 107.6l.5 .3M94.8 107.6v10.6M94.8 118.2l.5 .3M95.3 118.5l.4 3M95.3 107.9v10.6M97.1 103a2.05 2.05 0 0 0 1.5 1.9M97.1 103l-.5 .3M98.1 110.1a2.11 2.11 0 0 0 .4 2.4M98.4 119.4a2.31 2.31 0 0 1 3.2 .4 6.3 6.3 0 0 1 2.3 5.8 1.74 1.74 0 0 1-2.8 1 6.4 6.4 0 0 1-3.1-6.5zM98.5 112.5l4.1 5.8M98.7 109.7a2.11 2.11 0 0 0 .3 2.5M98.7 109.7l-.6 .4"/>
<path d="M98.7 119.1a2.51 2.51 0 0 1 3.5 .3 5.9 5.9 0 0 1 2.1 6.3l-.5 .6-.7 .4M99 112.2l-.5 .3M99 112.2l4.2 5.8M101.6 106.3a1.43 1.43 0 0 1 2 .3l.6 .8 .6 1.5v9.3a.89 .89 0 0 1-.5 1 .89 .89 0 0 1-1-.3l-.7-.6M101.6 106.3l-3.5 3.8M102.1 106l-.5 .3M102.1 106l-3.4 3.7M103.2 118a2.13 2.13 0 0 0 1.5 .9M103.2 118l-.6 .3M104 113.6v1.4l.4 1.4M104 107v6.6M104 113.6l-2.9 1.6"/>
<path d="M104.4 116.4l.4 1.9M104.4 116.4l-1.7 1M107.7 110.4l.5 .3M107.7 110.4v31.1M108.2 110.7v31.1M110.3 116a2.57 2.57 0 0 1 1 3.2l-.5 .2-.5-.1M110.3 118.6l.7 .4 .4 .1M110.3 117.6l.6 .7 .6 .4M110.5 112.2l.8 1.1M110.7 111.5l1.1 1.5M111.8 113a1.86 1.86 0 0 0 1.5 .9M111.8 113l-.5 .3"/>
<path d="M113.5 108.9v4.4a.88 .88 0 0 1-.5 .9 .88 .88 0 0 1-1.1-.3l-.6-.6M114.4 108.8l.2 .3 .1 .9M114.7 110l.6 .3M114.7 110v22.5M115.3 110.3a1.29 1.29 0 0 0-.7-1.4 1.29 1.29 0 0 0-1.5 .1 4.9 4.9 0 0 0-2.8 4.1v22.6a1.3 1.3 0 0 0 .6 1.4 1.3 1.3 0 0 0 1.5-.2M115.3 110.3v22.5M117.4 105.4l-9.2 5.3M117.4 105.4v31.1l-9.2 5.3M143.7 118.6h-.8v8.8h.8M143.7 109.5h13M143.7 109.5v13M156.7 118.6h.9v8.8h-.9"/>
<path d="M156.7 109.5v13M201.9 109.5h.7M201.9 109.5v13M202.6 109.5v13M211.9 102.6a2.49 2.49 0 0 1 2.8-.5 2.49 2.49 0 0 1 1.4 2.3v11a2.01 2.01 0 0 1-3.1 1.6l-5.9-4.1a1.96 1.96 0 0 1-.5-2.8zM220.1 103.7h.8M220.1 103.7v38.2M220.9 103.7v38.2h-.8M251.1 118.6h-.8v8.8h.8M251.1 103.7h13M251.1 103.7v38.2M254.1 109.5h7"/>
<path d="M255 106.1a4 4 0 0 1 5.6 .5l.3 .5 .2 1.1v27.7a2.95 2.95 0 0 1-3 3 3.2 3.2 0 0 1-4-3v-27.7a3.3 3.3 0 0 1 .9-2.1zM264.1 118.6h.8v8.8h-.8M264.1 103.7v38.2M25.5 131.3a8.4 8.4 0 0 0 4.5 7.1 2.12 2.12 0 0 0 3-1.2M26.7 130a2.36 2.36 0 0 1 3.4 .4 6.5 6.5 0 0 1 2.3 6 1.79 1.79 0 0 1-2.8 1 6.6 6.6 0 0 1-3.3-6.7zM27.1 130.3a1.95 1.95 0 0 1 2.7 .3 6 6 0 0 1 2.3 5.5 1.66 1.66 0 0 1-2.7 .7 5.9 5.9 0 0 1-2.7-5.8zM33 137.2l.5 .5M33.4 137.6l-.7 .4 .6-.6-1.2 1M37.5 125.1l-4.5 12.1M37.5 125.1l.5 .5M37.9 122.6l-.2 1.6-.2 .9M37.9 122.6l.5 .3"/>
<path d="M38 125.6l-4.5 12.1M38.4 122.9l-.1 1.4-.3 1.3M47.2 120.3l-9.2 5.3M47.2 120.3l-4.5 12.1-9.2 5.3M95.2 121.4l4.4 17.2h.5M95.2 121.4l.5 .1M95.7 121.5l4.4 17.1M99.8 121.2a1.78 1.78 0 0 1 2.2 1.3l.3 .8a.97 .97 0 0 1-.4 1.3 .97 .97 0 0 1-1.3-.3 2.69 2.69 0 0 1-1-2.9zM100.1 138.6a7.9 7.9 0 0 0 4.6 5.6 2.18 2.18 0 0 0 2.9-2.1l.1-.6M100.2 121.1a2.58 2.58 0 0 0 2 3.2M100.6 121.1a2.93 2.93 0 0 0 1.7 2.9M101.1 135.7a2.06 2.06 0 0 1 2.9 0 6.7 6.7 0 0 1 2.8 6.4 1.93 1.93 0 0 1-3.3 .7 6.6 6.6 0 0 1-2.8-6.4z"/>
<path d="M101.5 136.1a2.23 2.23 0 0 1 3.1 .6 5.7 5.7 0 0 1 1.9 5.1 1.63 1.63 0 0 1-2.7 .7 5.9 5.9 0 0 1-2.7-5.8zM110.3 129.3a5.3 5.3 0 0 1 4.4 2.8M111.9 136.6l-.4 .2-.8 .1M111.9 136.6l.5 .3M112.6 136.2l.5 .3M112.6 136.2l-.7 .4M113.1 136.5l-.7 .4M114.7 132.5a4.6 4.6 0 0 1-2.1 3.7M114.7 132.5l.6 .3M115.3 132.8a4.6 4.6 0 0 1-2.2 3.7M116.2 137.2a2.29 2.29 0 0 1-1.1 1.9l-8 4.6M116.8 136.9a2.51 2.51 0 0 1-1.6 2.2 2.46 2.46 0 0 0 1.1-1.9"/>
<path d="M143.7 122.5v3.5M143.7 126h13M143.7 122.5h13M143.7 126v18M156.7 122.5v3.5M156.7 126v18M201.9 122.5a10.3 10.3 0 0 0 .6 3.5M201.9 122.5h.7M202.5 126l6.2 18 .7-.3M202.6 122.5l.2 1.7 .4 1.6M203.2 125.8l-.7 .2M203.2 125.8l6.2 17.9"/>
<path d="M254.1 122.5h7M254.1 125.8h7M254.1 136.4h7M107.1 143.7l-.6 .3M107.7 141.5l.5 .3M108.2 141.8l-.1 .5a2.05 2.05 0 0 1-1 1.4M143.7 144v3.4h.8v-3.4M143.7 144h13M144.5 146.4h.1M144.5 144v3.4h12.2v-3.4M155.9 144v3.4M220.1 141.9a5.5 5.5 0 0 1-4.5 5.4 5.5 5.5 0 0 1-6.2-3.6"/>
<path d="M251.1 141.9v5.5h13v-5.5M251.1 141.9h13M251.9 141.9v5.5M263.3 141.9v5.5M263.3 146.4h.1"/>
<circle cx="150.2" cy="25.5" r="5"/>
<circle cx="257.6" cy="25.5" r="5"/>
<circle cx="211.4" cy="123" r="1.99"/>
<circle cx="211.4" cy="123" r="4.4"/>
<circle cx="214.6" cy="141.9" r="4"/>
<circle cx="214.6" cy="141.9" r="4.5"/>
</g>
<g font-size="8.5">
<text x="222.8" y="180.3">PedalClutch</text>
<text x="221.6" y="196.7">01-910-0001</text>
</g>
<text font-size="3.9" x="282.9" y="193.6">A4</text>
<text font-size="3.2" x="162.8" y="195.7">Steel, SS400 1.5mm Nom.</text>
<g font-size="2.5">
<text x="23.1" y="8.2">1</text>
<text x="72.7" y="8.2">2</text>
<text x="122.7" y="8.2">3</text>
<text x="172.7" y="8.2">4</text>
<text x="222.7" y="8.2">5</text>
<text x="272.7" y="8.2">6</text>
<text x="6.7" y="30.7">A</text>
<text x="288.7" y="30.7">A</text>
<text x="6.7" y="80.7">B</text>
<text x="288.7" y="80.7">B</text>
<text x="6.7" y="130.7">C</text>
<text x="288.7" y="129.7">C</text>
<text x="156.3" y="163.2">1.0</text>
<text x="6.7" y="180.7">D</text>
<text x="23.1" y="203.2">1</text>
<text x="72.7" y="203.2">2</text>
</g>
<g font-size="2">
<text x="105.4" y="152.6">UNLESS OTHERWISE SPECIFIED:</text>
<text x="105.4" y="155.1">DIMENSIONS ARE IN MILLIMETERS</text>
<text x="139.2" y="152.6">FINISH:</text>
<text x="186.1" y="152.5">DEBUR AND</text>
<text x="186.1" y="155">BREAK SHARP</text>
<text x="105.4" y="157.6">SURFACE FINISH:</text>
<text x="105.4" y="160.1">TOLERANCES:</text>
<text x="186.1" y="157.5">EDGES</text>
<text x="107" y="162.6">LINEAR:</text>
<text x="107" y="165.1">ANGULAR:</text>
<text x="139.9" y="162.6">REVISION</text>
<text x="119.1" y="170">NAME</text>
<text x="134.8" y="169.9">SIGNATURE</text>
<text x="148.9" y="173.9">14 Sep 2013</text>
<text x="152" y="169.9">DATE</text>
<text x="204.8" y="170.2">TITLE:</text>
<text x="105" y="174.1">DRAWN</text>
<text x="105.2" y="178.3">CHK'D</text>
<text x="115.9" y="174.1">JJLudemann</text>
<text x="105.2" y="182.4">APPV'D</text>
<text x="105.3" y="186.8">MFG</text>
<text x="105.5" y="191.1">Q.A</text>
<text x="160.5" y="190.5">MATERIAL:</text>
<text x="204.9" y="191.6">DWG NO.</text>
<text x="160.4" y="203.5">WEIGHT:</text>
<text x="204.9" y="203.6">SCALE:1:2</text>
<text x="249.3" y="203.6">SHEET 1 OF 3</text>
</g>
</svg>
